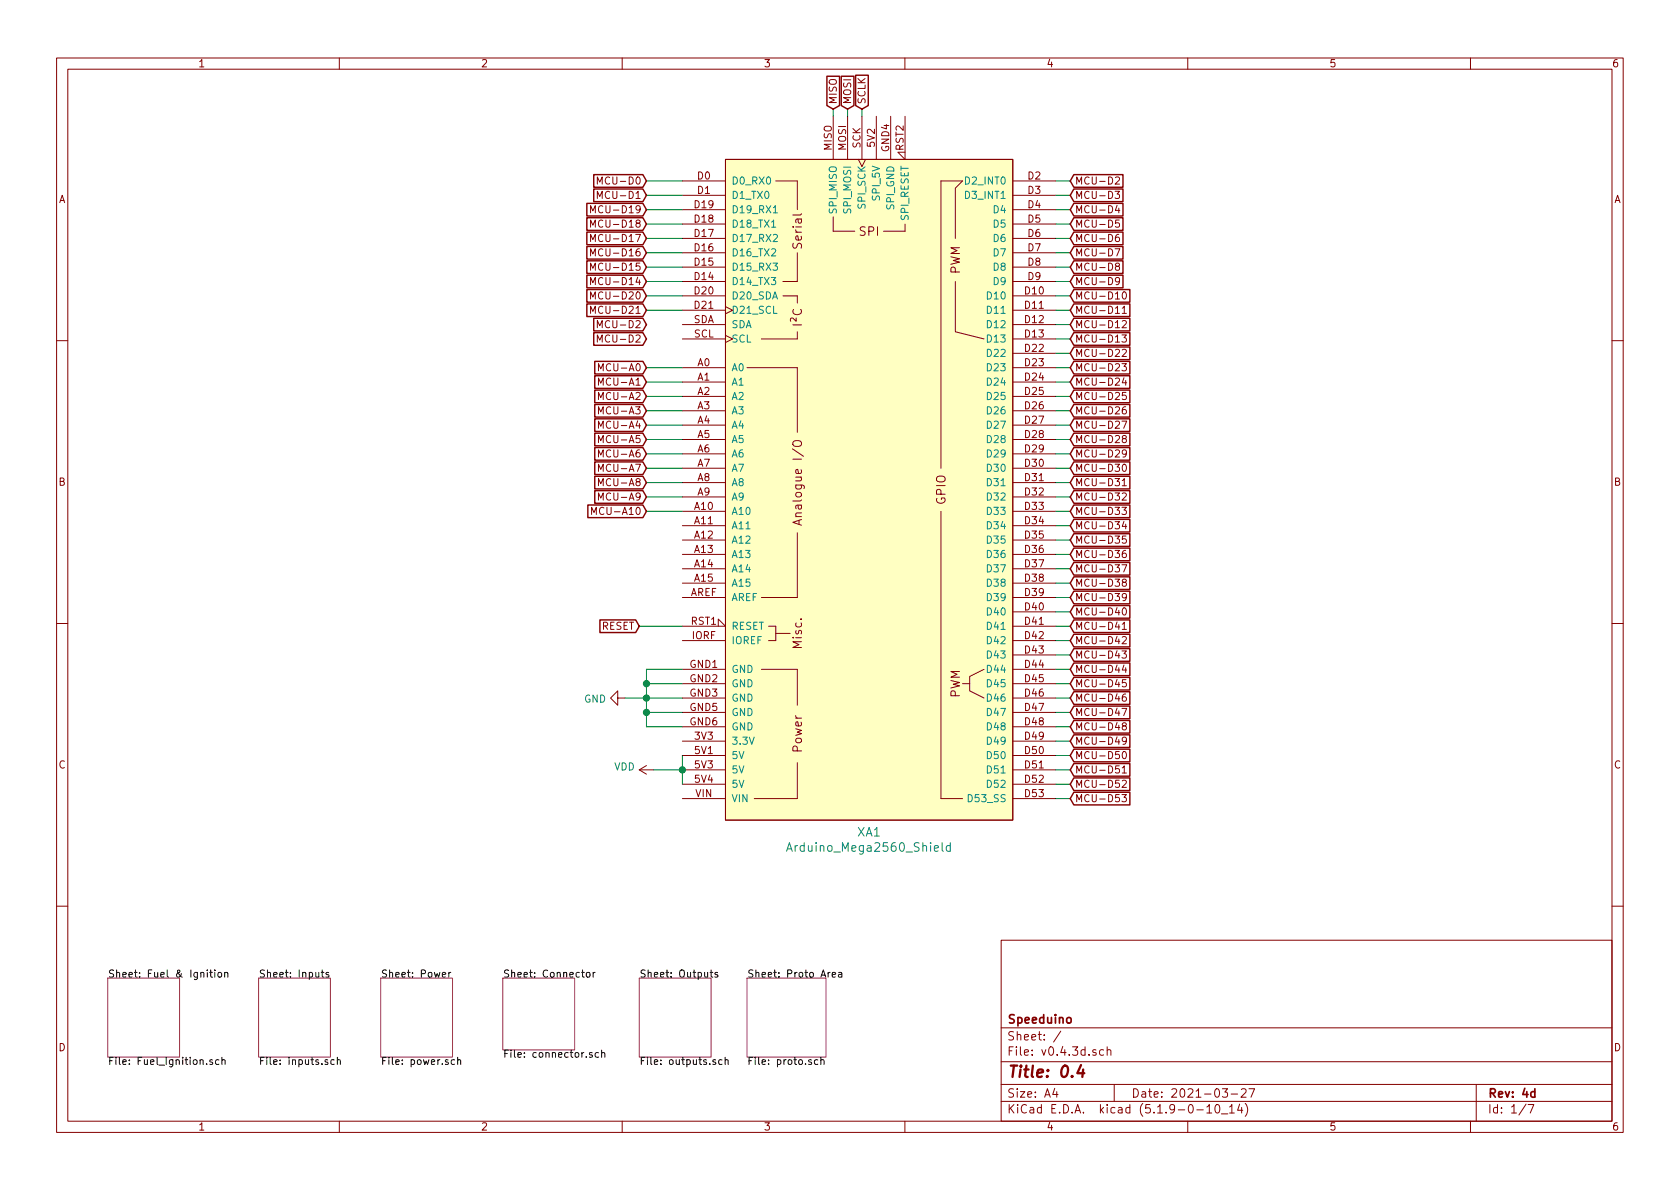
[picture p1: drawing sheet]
<svg xmlns="http://www.w3.org/2000/svg" width="297mm" height="210mm" viewBox="0 0 297 210" stroke-linecap="round" stroke-linejoin="round" font-family="sans-serif">
<g fill="none" stroke="#840000" stroke-width=".18">
<path d="M10 10.3h277v189.9h-277zM12 12.2h273v186.1h-273zM60 10.3v1.9M110 10.3v1.9M160 10.3v1.9M210 10.3v1.9M260 10.3v1.9M104.4 37.6v-1.2l.4 .9 .5-.9v1.2M105.6 35.1v-1.3l.4 .9 .5-.9v1.3M105.6 32.6v-1.3l.4 .9 .5-.9v1.3M120.6 32h7.7M120.6 34.5h7.7"/>
<path d="M120.6 39.6h7.7M120.6 37.1h7.7M128.3 28.2h50.8v116.8h-50.8zM137.2 32h3.8zM141 32v5.1zM147.3 38.3v2.6zM147.3 20.6v7.6M149.9 20.6v7.6M151.8 28.2l.6 1.3 .6-1.3M152.4 20.6v7.6M154.9 20.6v7.6M157.5 20.6v7.6"/>
<path d="M160 39.6v1.3zM160 20.6v7.6l-1.3-1.3h1.3M166.4 32v50.8zM166.4 32h3.8l-1.3 1.3v8.9M179.1 32h7.6M179.1 34.5h7.6M179.1 39.6h7.6M179.1 37.1h7.6M197.2 33.8h.7l-.4 .5 .4 .1v.6l-.2 .1-.5-.1M197.2 31.4l.5-.1 .2 .3v.2l-.7 .8h.7M197.5 36.3l-.3 .9h.8M197.8 36.8v.8"/>
<path d="M197.9 38.9h-.6l-.1 .6 .2-.1 .5 .1v.6l-.2 .1-.5-.1M104.4 55.4v-1.3l.4 1 .5-1v1.3M104.4 52.9v-1.3l.4 .9 .5-.9v1.3M104.4 50.3v-1.2l.4 .9 .5-.9v1.2M104.4 47.8v-1.3l.4 .9 .5-.9v1.3M104.4 45.3v-1.3l.4 .9 .5-.9v1.3M104.4 42.7v-1.3l.4 1 .5-1v1.3M104.4 40.2v-1.3l.4 .9 .5-.9v1.3M105.6 58v-1.3l.4 .9 .5-.9v1.3M120.6 52.3h7.7M120.6 54.9h7.7M120.6 57.4h7.7"/>
<path d="M120.6 59.9h7.7M120.6 49.8h7.7M120.6 47.2h7.7M120.6 44.7h7.7M120.6 42.2h7.7M128.3 54.2l1.2 .7-1.2 .6M128.3 59.3l1.2 .6-1.2 .7M134.6 59.9h6.4zM138.4 52.3h2.6zM138.4 49.8h2.6zM141 58.7v1.2zM141 52.3v1.3z"/>
<path d="M141 44.7v5.1zM147.3 40.9h3.8zM156.2 40.9h3.8zM168.9 49.8v8.9l5.1 1.2M179.1 52.3h7.6M179.1 54.9h7.6M179.1 57.4h7.6M179.1 59.9h7.6M179.1 49.8h7.6M179.1 47.2h7.6M179.1 44.7h7.6M179.1 42.2h7.6"/>
<path d="M197.2 44h.8l-.5 1.3M197.5 47.1l-.3-.3 .3-.3h.2l.2 .2v.3l-.6 .1-.1 .2v.3l.3 .2h.2l.2-.2v-.4l-.2-.1M197.8 41.4h-.2a.79 .79 0 0 0-.1 1.3l.4-.1v-.5l-.4-.2-.3 .3M197.9 49.6l-.2 .3-.4-.1-.1-.2v-.3l.3-.2h.2l.2 .2a.97 .97 0 0 1-.2 1h-.4M198.4 59.2h.8l-.5 .5 .4 .1 .1 .5-.3 .2-.5-.1M198.4 56.8l.5-.1 .3 .3-.8 1h.8M198.4 54.5l.4-.4v1.3M198.4 55.4h.8M198.6 51.7l.1-.1a.67 .67 0 0 1 .5 .6 .67 .67 0 0 1-.5 .7l-.2-.3-.1-.2zM10 60.2h2M105.6 60.5v-1.3l.4 .9 .5-.9v1.3M105.8 78.3v-1.3l.4 .9 .5-.9v1.3"/>
<path d="M105.8 75.7v-1.2l.4 .9 .5-.9v1.2M105.8 73.2v-1.3l.4 .9 .5-.9v1.3M105.8 70.7v-1.3l.4 .9 .5-.9v1.3M105.8 68.1v-1.3l.4 1 .5-1v1.3M105.8 65.6v-1.3l.4 .9 .5-.9v1.3M120.6 65h7.7M120.6 67.6h7.7M120.6 70.1h7.7M120.6 72.6h7.7M120.6 75.2h7.7M120.6 77.7h7.7M132.1 65h8.9v11.4"/>
<path d="M140.4 78a1.04 1.04 0 0 1 1.3 .3l-.1 .4a.99 .99 0 0 1-1.4-.1v-.3zM179.1 65h7.6M179.1 67.6h7.6M179.1 70.1h7.6M179.1 72.6h7.6M179.1 75.2h7.6M179.1 77.7h7.6M179.1 62.5h7.6M198.4 64.3h.8l-.5 .5 .4 .1 .1 .4-.3 .3-.5-.1M198.4 74.5h.8l-.5 1.2M198.4 61.9l.5-.1 .3 .3-.8 .9h.8M198.7 77.6l-.2-.2v-.3l.4-.1 .3 .3-.1 .1-.5 .2-.2 .2 .1 .4 .2 .1 .3-.1 .2-.2v-.2l-.3-.2"/>
<path d="M198.7 66.8l-.3 .9h.8M199 71.9l-.4 .2-.2 .4 .1 .6 .2 .1 .3-.1 .2-.1-.2-.5-.3-.1-.3 .3M199 67.3v.8M199.1 69.4h-.6l-.1 .6 .5-.1 .3 .2v.3l-.3 .3-.5-.2M285 60.2h2M104.6 91v-1.3l.4 .9 .4-.9v1.3M105.8 88.4v-1.2l.4 .9 .5-.9v1.2M105.8 85.9v-1.3l.4 .9 .5-.9v1.3M105.8 83.4v-1.3l.4 .9 .5-.9v1.3M105.8 80.8v-1.3l.4 1 .5-1v1.3M120.6 90.4h7.7M120.6 93h7.7"/>
<path d="M120.6 95.5h7.7M120.6 98h7.7M120.6 80.3h7.7M120.6 82.8h7.7M120.6 85.3h7.7M120.6 87.9h7.7M141 94.2v11.5M141.3 92v.7M141.7 91.9l-1.5 .5 1.5 .5M166.4 90.4v50.8zM179.1 90.4h7.6M179.1 93h7.6"/>
<path d="M179.1 95.5h7.6M179.1 98h7.6M179.1 80.3h7.6M179.1 82.8h7.6M179.1 85.3h7.6M179.1 87.9h7.6M198.4 89.7h.8l-.5 .5 .4 .1 .1 .4-.3 .3-.5-.1M198.4 99.9h.8l-.5 1.2M198.4 85l.4-.4v1.3M198.4 87.3l.5-.1 .3 .3-.8 .9h.8M198.4 85.9h.8M198.6 82.2l.1-.1a.67 .67 0 0 1 .5 .6 .67 .67 0 0 1-.5 .7l-.2-.3-.1-.2z"/>
<path d="M198.7 92.2l-.3 .9h.8M199 97.3l-.4 .2-.2 .4 .1 .6 .2 .1 .3-.1 .2-.1-.2-.5-.3-.1-.3 .3M199 92.7v.8M199.1 94.8h-.6l-.1 .6 .5-.1 .3 .2v.3l-.3 .3-.5-.2M199.2 80.1l-.3 .2h-.3l-.2-.2 .2-.5 .3-.1 .2 .2a.84 .84 0 0 1-.3 1.1h-.2M10 110.3h2M120.6 110.7h7.7l-1.3-1.2v1.2M120.6 100.6h7.7M120.6 103.1h7.7M120.6 105.7h7.7M120.6 113.3h7.7M120.6 118.4h7.7"/>
<path d="M134.6 118.4h6.4zM134.6 105.7h6.4zM135.9 113.3h1.3zM135.9 110.7h1.3zM137.2 112h2.5zM137.2 110.7v2.6zM141 118.4v6.3zM174 118.4l-2.6 1.2v2.6l2.6 1.2M179.1 100.6h7.6M179.1 103.1h7.6M179.1 105.7h7.6M179.1 108.2h7.6"/>
<path d="M179.1 110.7h7.6M179.1 113.3h7.6M179.1 115.8h7.6M179.1 118.4h7.6M198.4 115.1h.8l-.5 .5 .4 .1 .1 .4-.3 .3-.5-.1M198.4 110.4l.4-.4v1.3M198.4 112.7l.5-.1 .3 .3-.8 .9h.8M198.4 111.3h.8M198.6 107.6l.1-.1a.67 .67 0 0 1 .5 .6 .67 .67 0 0 1-.5 .7l-.2-.3-.1-.2zM198.7 103l-.2-.2v-.3l.4-.1 .3 .3-.1 .1-.5 .2-.2 .2 .1 .4 .2 .1 .3-.1 .2-.2v-.2l-.3-.2M198.7 117.6l-.3 .9h.8M199 118.1v.8"/>
<path d="M199.2 105.5l-.3 .2h-.3l-.2-.2 .2-.5 .3-.1 .2 .2a.84 .84 0 0 1-.3 1.1h-.2M285 110.3h2M109.2 123.4v-1.2l-1.3 1.2 1.3 1.3v-1.3h1.3M113 136.1l1.3 .8M113 136.1h2.6M114.3 135.4l-1.3 .7M120.6 136.1h7.7M120.6 120.9h7.7M120.6 131.1h7.7M120.6 133.6h7.7M120.6 138.7h7.7M120.6 123.4h7.7"/>
<path d="M120.6 126h7.7M120.6 128.5h7.7M141 134.9v6.3zM170.2 120.9h1.2M179.1 136.1h7.6M179.1 120.9h7.6M179.1 131.1h7.6M179.1 133.6h7.6M179.1 138.7h7.6M179.1 123.4h7.6M179.1 126h7.6M179.1 128.5h7.6"/>
<path d="M198.4 125.3h.8l-.5 1.2M198.4 135.8l.4-.4v1.3M198.4 138.1l.5-.1 .3 .3-.8 .9h.8M198.4 136.7h.8M198.6 133l.1-.1a.67 .67 0 0 1 .5 .6 .67 .67 0 0 1-.5 .7l-.2-.3-.1-.2zM198.7 128.4l-.2-.2v-.3l.4-.1 .3 .3-.1 .1-.5 .2-.2 .2 .1 .4 .2 .1 .3-.1 .2-.2v-.2l-.3-.2M199 122.7l-.4 .2-.2 .4 .1 .6 .2 .1 .3-.1 .2-.1-.2-.5-.3-.1-.3 .3M199.1 120.2h-.6l-.1 .6 .5-.1 .3 .2v.3l-.3 .3-.5-.2M199.2 130.9l-.3 .2h-.3l-.2-.2 .2-.5 .3-.1 .2 .2a.84 .84 0 0 1-.3 1.1h-.2M120.6 141.2h7.7M133.3 141.2h7.7zM166.4 141.2h3.8"/>
<path d="M179.1 141.2h7.6M198.4 140.5h.8l-.5 .5 .4 .1 .1 .4-.3 .3-.5-.1M10 160.2h2M177 166.3h108v32h-108zM285 160.2h2M60 198.3v1.9M110 198.3v1.9M160 198.3v1.9M177 194.8h108M177 191.8h108M177 187.8h108M177 181.8h108"/>
<path d="M186.5 192.5l-.4 1h1M186.8 193v1M187.6 182.3l-1.3 2M193.8 185.7a.37 .37 0 0 0-.6 .1l.1 .2 .5 .2v.1l-.2 .3-.4-.1M195.1 185.7l-.4-.1-.3 .3 .1 .6 .2 .1 .4-.1M195.8 185.7a.37 .37 0 0 1 .6 .1v.8M195.8 185.1v1.5M197 191.8v3M210 198.3v1.9M211.6 196.3h1.2M213.4 195.8l.4-.5v1.5M213.4 196.8h.8"/>
<path d="M215 195.4l.3-.1a.94 .94 0 0 1 0 1.5 .8 .8 0 0 1-.6-.6 .8 .8 0 0 1 .3-.8zM216 197h1.1M216.1 192.5h.9l-.4 .6 .4 .1v.7l-.2 .1-.7-.1M217.4 195.8l.4-.5v1.5M217.4 196.8h.8M217.7 193.5h1.1M219.2 195.2l-.4 1.1h.9M219.5 192.7l.2-.2h.3l.3 .2v.3v.2l-.9 .8h.9M219.5 195.8v1M220.2 195.1a1.71 1.71 0 0 1 0 2.3M220.8 192.5h1l-.6 1.5M260 198.3v1.9"/>
<path d="M261 191.8v6.5M269.8 195.2l-1.2 2M270.2 195.3h1l-.6 1.5"/>
</g>
<path d="M188.7 180.1l.2-.2 .4 .2v.7l-.2 .1-.4-.1zM271.4 193.1l-.4-.1-.3 .3v.6l.3 .1 .4-.1M271.4 192.5v1.5" fill="none" stroke="#840000" stroke-width=".3"/>
<path d="M191.1 188.3l-.6 1.5h1.2M191.5 189.1l-.1 1.3" fill="none" stroke="#840000" stroke-width=".41"/>
<path d="M19 173h12.7v13.9h-12.7zM45.7 173h12.7v13.9h-12.7zM67.3 173h12.7v13.9h-12.7zM88.9 173h12.7v12.7h-12.7zM113 173h12.7v13.9h-12.7zM132.1 173h13.9v13.9h-13.9z" fill="none" stroke="#840084" stroke-width=".18"/>
<g fill="none" stroke="#000" stroke-width=".18">
<path d="M36.7 171.5v.1M36.7 172v.8M37.1 172h.5M37.3 171.5v1.1l.3 .2M38 171.5v.1M38 172v.8M38.6 172.1l.2-.1 .3 .1 .1 .5-.1 .1-.3 .1-.2-.1zM39.7 172.1l.2-.1h.3l.1 .8M39.7 172v.8M56.8 172h.5M57 171.5v1.1l.3 .2M58.1 172h-.3l-.2 .1 .1 .2 .4 .1v.3h-.5"/>
<path d="M78.2 172.4l.6-.1-.1-.3h-.3l-.2 .1 .1 .6h.4M79.3 172v.8M79.7 172l-.4 .2M102.8 172h.5M103 171.5v1.1l.3 .2M103.7 172.1l.2-.1h.3l.1 .2-.1 .5-.3 .1-.2-.1zM104.9 172v.8M105.2 172h-.2l-.1 .2M125.6 172h.4M125.7 171.5v1.1l.3 .2M126.9 172h-.3l-.2 .1 .1 .2 .4 .1v.3h-.5M146.8 172l-.4 .2"/>
<path d="M147.1 172.4l.7-.1-.1-.3h-.4l-.2 .1 .1 .6h.5M148.3 172h.5v.8M148.8 172.3h-.4l-.2 .2 .1 .2h.5M37.6 187.4h-.3l-.2 .2v.2l.5 .1v.3h-.5M38.7 187.4h-.3l-.3 .2 .1 .6h.5M39.2 187.5l.2-.1h.3l.1 .8M39.2 187v1.2M59.1 187.4h-.4l-.2 .2 .1 .6h.5M59.6 187.5l.2-.1h.3l.1 .8M59.6 187v1.2M80.4 187.4h-.4l-.2 .2 .1 .6h.5M80.9 187.5l.2-.1h.3l.1 .8"/>
<path d="M80.9 187v1.2M104.7 186.2l-.3-.1-.2 .2 .1 .2 .4 .1v.3h-.5M105.8 186.2l-.3-.1-.3 .3 .2 .5h.4M106.4 186.3l.2-.2 .3 .1v.8M106.4 185.7v1.3M126.5 187.4h-.3l-.2 .2 .1 .2 .4 .1v.3h-.5M127.7 187.4h-.4l-.2 .2 .1 .6h.5M128.2 187.5l.2-.1h.3l.1 .8M128.2 187v1.2M144.6 187.4h-.4l-.2 .2 .1 .6h.5M145.1 187.5l.2-.1h.3l.1 .8M145.1 187v1.2"/>
</g>
<path d="M128.3 28.2h50.8v116.8h-50.8z" fill="#ffffc2" stroke="#ffffc2" stroke-width=".18"/>
<path d="M136.7 37.6h.8M136.4 40.2h.8M139.1 150.5l.5-1.5 .5 1.5M139.2 150.1h.8M166.6 149v1.3l.2 .2M168 149.6l-.4-.1-.3 .3 .1 .7h.6M168 149v1.5" fill="none" stroke="#008484" stroke-width=".18"/>
<g fill="none" stroke="#008400" stroke-width=".18">
<path d="M147.3 19.3v1.3M149.9 19.3v1.3M152.4 19.3v1.3M114.3 39.6h6.3M114.3 37.1h6.3M114.3 34.5h6.3M114.3 32h6.3M186.7 39.6h2.5M186.7 37.1h2.5M186.7 34.5h2.5M186.7 32h2.5M114.3 54.9h6.3"/>
<path d="M114.3 52.3h6.3M114.3 49.8h6.3M114.3 47.2h6.3M114.3 44.7h6.3M114.3 42.2h6.3M186.7 54.9h2.5M186.7 52.3h2.5M186.7 49.8h2.5M186.7 47.2h2.5M186.7 44.7h2.5M186.7 42.2h2.5M186.7 59.9h2.5"/>
<path d="M186.7 57.4h2.5M114.3 65h6.3M114.3 67.6h6.3M114.3 70.1h6.3M114.3 72.6h6.3M114.3 75.2h6.3M114.3 77.7h6.3M186.7 65h2.5M186.7 67.6h2.5M186.7 70.1h2.5M186.7 72.6h2.5M186.7 75.2h2.5"/>
<path d="M186.7 77.7h2.5M186.7 62.5h2.5M114.3 80.3h6.3M114.3 82.8h6.3M114.3 85.3h6.3M114.3 90.4h6.3M114.3 87.9h6.3M186.7 80.3h2.5M186.7 82.8h2.5M186.7 85.3h2.5M186.7 90.4h2.5M186.7 87.9h2.5"/>
<path d="M186.7 98h2.5M186.7 95.5h2.5M186.7 93h2.5M113 110.7h7.6M120.6 118.4h-6.3v10.1h6.3M186.7 118.4h2.5M186.7 110.7h2.5M186.7 115.8h2.5M186.7 113.3h2.5M186.7 108.2h2.5M186.7 105.7h2.5M186.7 103.1h2.5"/>
<path d="M186.7 100.6h2.5M110.5 123.4h10.1M114.3 126h6.3M114.3 120.9h6.3M115.6 136.1h5M120.6 133.6v5.1M186.7 123.4h2.5M186.7 128.5h2.5M186.7 136.1h2.5M186.7 126h2.5M186.7 120.9h2.5M186.7 138.7h2.5"/>
<path d="M186.7 133.6h2.5M186.7 131.1h2.5M186.7 141.2h2.5"/>
</g>
<g fill="none" stroke="#840000" stroke-width=".25">
<path d="M146.2 13.5h2.2v5.2l-1.1 .6-1.1-.6zM148.7 13.5h2.3v5.2l-1.1 .6-1.2-.6zM151.3 13.3h2.2v5.4l-1.1 .6-1.1-.6zM103.8 38.5h9.9l.6 1.1-.6 1.1h-9.9zM103.8 36h9.9l.6 1.1-.6 1.1h-9.9zM105 33.4h8.7l.6 1.1-.6 1.2h-8.7zM105 30.9h8.7l.6 1.1-.6 1.1h-8.7zM189.9 38.5h8.7v2.2h-8.7l-.7-1.1zM189.9 36h8.7v2.2h-8.7l-.7-1.1zM189.9 33.4h8.7v2.3h-8.7l-.7-1.2zM189.9 30.9h8.7v2.2h-8.7l-.7-1.1zM103.8 53.7h9.9l.6 1.2-.6 1.1h-9.9z"/>
<path d="M103.8 51.2h9.9l.6 1.1-.6 1.1h-9.9zM103.8 48.7h9.9l.6 1.1-.6 1.1h-9.9zM103.8 46.1h9.9l.6 1.1-.6 1.2h-9.9zM103.8 43.6h9.9l.6 1.1-.6 1.1h-9.9zM103.8 41h9.9l.6 1.2-.6 1.1h-9.9zM105 58.8h8.7l.6 1.1-.6 1.2h-8.7zM105 56.3h8.7l.6 1.1-.6 1.1h-8.7zM189.9 58.8h9.9v2.3h-9.9l-.7-1.2zM189.9 56.3h9.9v2.2h-9.9l-.7-1.1zM189.9 53.7h9.9v2.3h-9.9l-.7-1.1zM189.9 51.2h9.9v2.2h-9.9l-.7-1.1zM189.9 48.7h8.7v2.2h-8.7l-.7-1.1z"/>
<path d="M189.9 46.1h8.7v2.3h-8.7l-.7-1.2zM189.9 43.6h8.7v2.2h-8.7l-.7-1.1zM189.9 41h8.7v2.3h-8.7l-.7-1.1zM105.2 79.1h8.5l.6 1.2-.6 1.1h-8.5zM105.2 76.6h8.5l.6 1.1-.6 1.1h-8.5zM105.2 74.1h8.5l.6 1.1-.6 1.1h-8.5zM105.2 71.5h8.5l.6 1.1-.6 1.2h-8.5zM105.2 69h8.5l.6 1.1-.6 1.1h-8.5zM105.2 66.4h8.5l.6 1.2-.6 1.1h-8.5zM105.2 63.9h8.5l.6 1.1-.6 1.1h-8.5zM189.9 63.9h9.9v2.2h-9.9l-.7-1.1zM189.9 61.4h9.9v2.2h-9.9l-.7-1.1z"/>
<path d="M189.9 66.4h9.9v2.3h-9.9l-.7-1.1zM189.9 69h9.9v2.2h-9.9l-.7-1.1zM189.9 71.5h9.9v2.3h-9.9l-.7-1.2zM189.9 74.1h9.9v2.2h-9.9l-.7-1.1zM189.9 79.1h9.9v2.3h-9.9l-.7-1.1zM189.9 76.6h9.9v2.2h-9.9l-.7-1.1zM103.9 89.3h9.8l.6 1.1-.6 1.1h-9.8zM105.2 86.8h8.5l.6 1.1-.6 1.1h-8.5zM105.2 84.2h8.5l.6 1.1-.6 1.2h-8.5zM105.2 81.7h8.5l.6 1.1-.6 1.1h-8.5zM189.9 84.2h9.9v2.3h-9.9l-.7-1.2zM189.9 81.7h9.9v2.2h-9.9l-.7-1.1z"/>
<path d="M189.9 86.8h9.9v2.2h-9.9l-.7-1.1zM189.9 89.3h9.9v2.2h-9.9l-.7-1.1zM189.9 91.8h9.9v2.3h-9.9l-.7-1.1zM189.9 94.4h9.9v2.2h-9.9l-.7-1.1zM189.9 96.9h9.9v2.3h-9.9l-.7-1.2zM189.9 99.5h9.9v2.2h-9.9l-.7-1.1zM106.1 109.6h6.3l.6 1.1-.6 1.2h-6.3zM189.9 102h9.9v2.2h-9.9l-.7-1.1zM189.9 104.5h9.9v2.3h-9.9l-.7-1.1zM189.9 107.1h9.9v2.2h-9.9l-.7-1.1zM189.9 109.6h9.9v2.3h-9.9l-.7-1.2zM189.9 112.2h9.9v2.2h-9.9l-.7-1.1z"/>
<path d="M189.9 114.7h9.9v2.2h-9.9l-.7-1.1zM189.9 117.2h9.9v2.3h-9.9l-.7-1.1zM189.9 119.8h9.9v2.2h-9.9l-.7-1.1zM189.9 122.3h9.9v2.3h-9.9l-.7-1.2zM189.9 124.9h9.9v2.2h-9.9l-.7-1.1zM189.9 127.4h9.9v2.2h-9.9l-.7-1.1zM189.9 129.9h9.9v2.3h-9.9l-.7-1.1zM189.9 132.5h9.9v2.2h-9.9l-.7-1.1zM189.9 135h9.9v2.3h-9.9l-.7-1.2zM189.9 137.6h9.9v2.2h-9.9l-.7-1.1zM189.9 140.1h9.9v2.2h-9.9l-.7-1.1z"/>
</g>
<g fill="#008400" stroke="#008400" stroke-width=".25">
<circle cx="114.3" cy="126" r=".51"/>
<circle cx="120.7" cy="136.1" r=".51"/>
<circle cx="114.3" cy="123.4" r=".51"/>
<circle cx="114.3" cy="120.9" r=".51"/>
</g>
<text font-size="2.8" fill="#840000" x="178" y="190.5">Title: 0.4</text>
<g font-size="2.1" fill="#840000">
<text x="152" y="41.7">SPI</text>
<text x="141.8" y="43.8" transform="rotate(-90 141.8 43.8)">Serial</text>
<text x="169.7" y="48.6" transform="rotate(-90 169.7 48.6)">PWM</text>
<text x="141.8" y="57.5" transform="rotate(-90 141.8 57.5)">I²C</text>
<text x="167.2" y="89.2" transform="rotate(-90 167.2 89.2)">GPIO</text>
<text x="141.8" y="91.9" transform="rotate(-90 141.8 91.9)">Analogue I/O</text>
<text x="141.8" y="114.6" transform="rotate(-90 141.8 114.6)">Misc.</text>
<text x="169.7" y="123.5" transform="rotate(-90 169.7 123.5)">PWM</text>
<text x="141.8" y="133" transform="rotate(-90 141.8 133)">Power</text>
<text x="178" y="184">Sheet: /</text>
<text x="178" y="181">Speeduino</text>
<text x="178" y="186.7">File: v0.4.3d.sch</text>
<text x="178" y="196.9">KiCad E.D.A. kicad (5.1.9-0-10_14)</text>
<text x="178" y="194.1">Size: A4</text>
<text x="200" y="194.1">Date: 2021-03-27</text>
<text x="263" y="194.1">Rev: 4d</text>
<text x="263" y="196.9">Id: 1/7</text>
</g>
<g font-size="2.1" fill="#008484">
<text x="151.6" y="147.9">XA1</text>
<text x="140.2" y="150.6">Arduino_Mega2560_Shield</text>
</g>
<g font-size="1.8" fill="#840000">
<text x="35" y="11.9">1</text>
<text x="85" y="11.9">2</text>
<text x="135" y="11.9">3</text>
<text x="185" y="11.9">4</text>
<text x="235" y="11.9">5</text>
<text x="285" y="11.9">6</text>
<text x="148" y="18.5" transform="rotate(-90 148 18.5)">MISO</text>
<text x="150.5" y="18.5" transform="rotate(-90 150.5 18.5)">MOSI</text>
<text x="153" y="18.5" transform="rotate(-90 153 18.5)">SCLK</text>
<text x="147.1" y="26.6" transform="rotate(-90 147.1 26.6)">MISO</text>
<text x="149.6" y="26.6" transform="rotate(-90 149.6 26.6)">MOSI</text>
<text x="152.1" y="26.2" transform="rotate(-90 152.1 26.2)">SCK</text>
<text x="154.7" y="26" transform="rotate(-90 154.7 26)">5V2</text>
<text x="157.2" y="26.8" transform="rotate(-90 157.2 26.8)">GND4</text>
<text x="159.8" y="26.6" transform="rotate(-90 159.8 26.6)">RST2</text>
<text x="10.4" y="35.9">A</text>
<text x="106.6" y="35.2">MCU-D1</text>
<text x="106.6" y="32.6">MCU-D0</text>
<text x="123.3" y="31.7">D0</text>
<text x="123.3" y="34.3">D1</text>
<text x="181.8" y="31.7">D2</text>
<text x="181.8" y="34.3">D3</text>
<text x="190" y="35.2">MCU-D3</text>
<text x="190" y="32.6">MCU-D2</text>
<text x="285.4" y="35.9">A</text>
<text x="105.7" y="40.3">MCU-D18</text>
<text x="105.7" y="37.7">MCU-D19</text>
<text x="122.8" y="41.9">D17</text>
<text x="122.8" y="39.4">D18</text>
<text x="122.8" y="36.8">D19</text>
<text x="181.8" y="36.8">D4</text>
<text x="181.8" y="39.4">D5</text>
<text x="181.8" y="41.9">D6</text>
<text x="190" y="40.3">MCU-D5</text>
<text x="190" y="37.7">MCU-D4</text>
<text x="105.7" y="47.9">MCU-D15</text>
<text x="105.7" y="45.3">MCU-D16</text>
<text x="105.7" y="42.8">MCU-D17</text>
<text x="122.8" y="47">D15</text>
<text x="122.8" y="44.4">D16</text>
<text x="181.8" y="44.4">D7</text>
<text x="181.8" y="47">D8</text>
<text x="190" y="47.9">MCU-D8</text>
<text x="190" y="45.3">MCU-D7</text>
<text x="190" y="42.8">MCU-D6</text>
<text x="105.7" y="53">MCU-D20</text>
<text x="105.7" y="50.4">MCU-D14</text>
<text x="122.8" y="49.5">D14</text>
<text x="122.8" y="52.1">D20</text>
<text x="181.3" y="52.1">D10</text>
<text x="181.8" y="49.5">D9</text>
<text x="190" y="53">MCU-D10</text>
<text x="190" y="50.4">MCU-D9</text>
<text x="105.7" y="55.5">MCU-D21</text>
<text x="106.6" y="58">MCU-D2</text>
<text x="122.6" y="57.1">SDA</text>
<text x="122.7" y="59.7">SCL</text>
<text x="122.8" y="54.6">D21</text>
<text x="181.3" y="54.6">D11</text>
<text x="181.3" y="57.1">D12</text>
<text x="181.3" y="59.7">D13</text>
<text x="190" y="58">MCU-D12</text>
<text x="190" y="55.5">MCU-D11</text>
<text x="106.6" y="60.6">MCU-D2</text>
<text x="106.6" y="65.7">MCU-A0</text>
<text x="123.3" y="64.8">A0</text>
<text x="181.3" y="62.2">D22</text>
<text x="181.3" y="64.8">D23</text>
<text x="190" y="65.7">MCU-D23</text>
<text x="190" y="63.1">MCU-D22</text>
<text x="190" y="60.6">MCU-D13</text>
<text x="106.6" y="70.7">MCU-A2</text>
<text x="106.6" y="68.2">MCU-A1</text>
<text x="123.3" y="67.3">A1</text>
<text x="123.3" y="69.8">A2</text>
<text x="181.3" y="67.3">D24</text>
<text x="181.3" y="69.8">D25</text>
<text x="190" y="68.2">MCU-D24</text>
<text x="190" y="70.7">MCU-D25</text>
<text x="106.6" y="75.8">MCU-A4</text>
<text x="106.6" y="73.3">MCU-A3</text>
<text x="123.3" y="72.4">A3</text>
<text x="123.3" y="74.9">A4</text>
<text x="123.3" y="77.5">A5</text>
<text x="181.3" y="72.4">D26</text>
<text x="181.3" y="74.9">D27</text>
<text x="181.3" y="77.5">D28</text>
<text x="190" y="73.3">MCU-D26</text>
<text x="190" y="75.8">MCU-D27</text>
<text x="106.6" y="83.4">MCU-A7</text>
<text x="106.6" y="80.9">MCU-A6</text>
<text x="106.6" y="78.4">MCU-A5</text>
<text x="123.3" y="80">A6</text>
<text x="123.3" y="82.5">A7</text>
<text x="181.3" y="80">D29</text>
<text x="181.3" y="82.5">D30</text>
<text x="190" y="80.9">MCU-D29</text>
<text x="190" y="83.4">MCU-D30</text>
<text x="190" y="78.4">MCU-D28</text>
<text x="10.4" y="85.9">B</text>
<text x="106.6" y="88.5">MCU-A9</text>
<text x="106.6" y="86">MCU-A8</text>
<text x="123.3" y="85.1">A8</text>
<text x="123.3" y="87.6">A9</text>
<text x="181.3" y="85.1">D31</text>
<text x="181.3" y="87.6">D32</text>
<text x="190" y="86">MCU-D31</text>
<text x="190" y="88.5">MCU-D32</text>
<text x="285.4" y="85.9">B</text>
<text x="105.7" y="91.1">MCU-A10</text>
<text x="122.8" y="90.2">A10</text>
<text x="122.8" y="92.7">A11</text>
<text x="122.8" y="95.2">A12</text>
<text x="181.3" y="90.2">D33</text>
<text x="181.3" y="92.7">D34</text>
<text x="181.3" y="95.2">D35</text>
<text x="190" y="91.1">MCU-D33</text>
<text x="190" y="93.6">MCU-D34</text>
<text x="122.8" y="97.8">A13</text>
<text x="122.8" y="100.3">A14</text>
<text x="181.3" y="97.8">D36</text>
<text x="181.3" y="100.3">D37</text>
<text x="190" y="96.1">MCU-D35</text>
<text x="190" y="98.7">MCU-D36</text>
<text x="190" y="101.2">MCU-D37</text>
<text x="122" y="105.4">AREF</text>
<text x="122.8" y="102.9">A15</text>
<text x="181.3" y="102.9">D38</text>
<text x="181.3" y="105.4">D39</text>
<text x="181.3" y="107.9">D40</text>
<text x="190" y="103.8">MCU-D38</text>
<text x="190" y="106.3">MCU-D39</text>
<text x="106.3" y="111.4">RESET</text>
<text x="122.2" y="110.5">RST1</text>
<text x="122.4" y="113">IORF</text>
<text x="181.3" y="110.5">D41</text>
<text x="181.3" y="113">D42</text>
<text x="190" y="108.8">MCU-D40</text>
<text x="190" y="111.4">MCU-D41</text>
<text x="190" y="113.9">MCU-D42</text>
<text x="122" y="118.1">GND1</text>
<text x="181.3" y="115.6">D43</text>
<text x="181.3" y="118.1">D44</text>
<text x="190" y="116.5">MCU-D43</text>
<text x="190" y="119">MCU-D44</text>
<text x="122" y="120.6">GND2</text>
<text x="122" y="123.2">GND3</text>
<text x="122" y="125.7">GND5</text>
<text x="181.3" y="120.6">D45</text>
<text x="181.3" y="123.2">D46</text>
<text x="181.3" y="125.7">D47</text>
<text x="190" y="121.5">MCU-D45</text>
<text x="190" y="124.1">MCU-D46</text>
<text x="122" y="128.3">GND6</text>
<text x="122.9" y="130.8">3V3</text>
<text x="181.3" y="128.3">D48</text>
<text x="181.3" y="130.8">D49</text>
<text x="190" y="126.6">MCU-D47</text>
<text x="190" y="129.2">MCU-D48</text>
<text x="190" y="131.7">MCU-D49</text>
<text x="10.4" y="135.9">C</text>
<text x="122.9" y="133.3">5V1</text>
<text x="122.9" y="135.9">5V3</text>
<text x="181.3" y="133.3">D50</text>
<text x="181.3" y="135.9">D51</text>
<text x="190" y="134.2">MCU-D50</text>
<text x="190" y="136.8">MCU-D51</text>
<text x="285.4" y="135.9">C</text>
<text x="122.9" y="138.4">5V4</text>
<text x="123" y="141">VIN</text>
<text x="181.3" y="138.4">D52</text>
<text x="181.3" y="141">D53</text>
<text x="190" y="141.9">MCU-D53</text>
<text x="190" y="139.3">MCU-D52</text>
<text x="10.4" y="185.9">D</text>
<text x="285.4" y="185.9">D</text>
<text x="35" y="199.9">1</text>
<text x="85" y="199.9">2</text>
<text x="135" y="199.9">3</text>
<text x="185" y="199.9">4</text>
<text x="235" y="199.9">5</text>
<text x="285" y="199.9">6</text>
</g>
<g font-size="1.8" fill="#008484">
<text x="129.3" y="32.6">D0_RX0</text>
<text x="129.3" y="35.2">D1_TX0</text>
<text x="155.6" y="35.2" transform="rotate(-90 155.6 35.2)">SPI_5V</text>
<text x="171" y="32.6">D2_INT0</text>
<text x="171" y="35.2">D3_INT1</text>
<text x="129.3" y="40.3">D18_TX1</text>
<text x="129.3" y="37.7">D19_RX1</text>
<text x="148" y="37.6" transform="rotate(-90 148 37.6)">SPI_MISO</text>
<text x="150.5" y="37.6" transform="rotate(-90 150.5 37.6)">SPI_MOSI</text>
<text x="153" y="36.8" transform="rotate(-90 153 36.8)">SPI_SCK</text>
<text x="158.1" y="37" transform="rotate(-90 158.1 37)">SPI_GND</text>
<text x="160.7" y="38.9" transform="rotate(-90 160.7 38.9)">SPI_RESET</text>
<text x="175.8" y="37.7">D4</text>
<text x="175.8" y="40.3">D5</text>
<text x="129.3" y="47.9">D15_RX3</text>
<text x="129.3" y="45.3">D16_TX2</text>
<text x="129.3" y="42.8">D17_RX2</text>
<text x="175.8" y="42.8">D6</text>
<text x="175.8" y="45.3">D7</text>
<text x="175.8" y="47.9">D8</text>
<text x="129.3" y="50.4">D14_TX3</text>
<text x="129.3" y="53">D20_SDA</text>
<text x="174.8" y="53">D10</text>
<text x="175.8" y="50.4">D9</text>
<text x="129.3" y="55.5">D21_SCL</text>
<text x="129.3" y="58">SDA</text>
<text x="174.8" y="55.5">D11</text>
<text x="174.8" y="58">D12</text>
<text x="129.3" y="65.7">A0</text>
<text x="129.3" y="60.6">SCL</text>
<text x="174.8" y="60.6">D13</text>
<text x="174.8" y="63.1">D22</text>
<text x="174.8" y="65.7">D23</text>
<text x="129.3" y="68.2">A1</text>
<text x="129.3" y="70.7">A2</text>
<text x="174.8" y="68.2">D24</text>
<text x="174.8" y="70.7">D25</text>
<text x="129.3" y="73.3">A3</text>
<text x="129.3" y="75.8">A4</text>
<text x="174.8" y="73.3">D26</text>
<text x="174.8" y="75.8">D27</text>
<text x="129.3" y="78.4">A5</text>
<text x="129.3" y="80.9">A6</text>
<text x="129.3" y="83.4">A7</text>
<text x="174.8" y="78.4">D28</text>
<text x="174.8" y="80.9">D29</text>
<text x="174.8" y="83.4">D30</text>
<text x="129.3" y="86">A8</text>
<text x="129.3" y="88.5">A9</text>
<text x="174.8" y="86">D31</text>
<text x="174.8" y="88.5">D32</text>
<text x="129.3" y="91.1">A10</text>
<text x="129.3" y="93.6">A11</text>
<text x="174.8" y="91.1">D33</text>
<text x="174.8" y="93.6">D34</text>
<text x="129.3" y="96.1">A12</text>
<text x="129.3" y="98.7">A13</text>
<text x="129.3" y="101.2">A14</text>
<text x="174.8" y="96.1">D35</text>
<text x="174.8" y="98.7">D36</text>
<text x="174.8" y="101.2">D37</text>
<text x="129.3" y="103.8">A15</text>
<text x="129.3" y="106.3">AREF</text>
<text x="174.8" y="103.8">D38</text>
<text x="174.8" y="106.3">D39</text>
<text x="129.3" y="113.9">IOREF</text>
<text x="129.3" y="111.4">RESET</text>
<text x="174.8" y="108.8">D40</text>
<text x="174.8" y="111.4">D41</text>
<text x="174.8" y="113.9">D42</text>
<text x="129.3" y="119">GND</text>
<text x="174.8" y="116.5">D43</text>
<text x="174.8" y="119">D44</text>
<text x="103.3" y="124.3">GND</text>
<text x="129.3" y="121.5">GND</text>
<text x="129.3" y="124.1">GND</text>
<text x="174.8" y="121.5">D45</text>
<text x="174.8" y="124.1">D46</text>
<text x="129.3" y="131.7">3.3V</text>
<text x="129.3" y="126.6">GND</text>
<text x="129.3" y="129.2">GND</text>
<text x="174.8" y="126.6">D47</text>
<text x="174.8" y="129.2">D48</text>
<text x="174.8" y="131.7">D49</text>
<text x="108.6" y="136.2">VDD</text>
<text x="129.3" y="134.2">5V</text>
<text x="129.3" y="136.8">5V</text>
<text x="174.8" y="134.2">D50</text>
<text x="174.8" y="136.8">D51</text>
<text x="129.3" y="139.3">5V</text>
<text x="129.3" y="141.9">VIN</text>
<text x="171.5" y="141.9">D53_SS</text>
<text x="174.8" y="139.3">D52</text>
</g>
<g font-size="1.8">
<text x="19" y="172.9">Sheet: Fuel &amp; Ignition</text>
<text x="45.7" y="172.9">Sheet: Inputs</text>
<text x="67.3" y="172.9">Sheet: Power</text>
<text x="88.9" y="172.9">Sheet: Connector</text>
<text x="113" y="172.9">Sheet: Outputs</text>
<text x="132.1" y="172.9">Sheet: Proto Area</text>
<text x="19" y="188.3">File: Fuel_Ignition.sch</text>
<text x="45.7" y="188.3">File: inputs.sch</text>
<text x="67.3" y="188.3">File: power.sch</text>
<text x="88.9" y="187">File: connector.sch</text>
<text x="113" y="188.3">File: outputs.sch</text>
<text x="132.1" y="188.3">File: proto.sch</text>
</g>
</svg>
